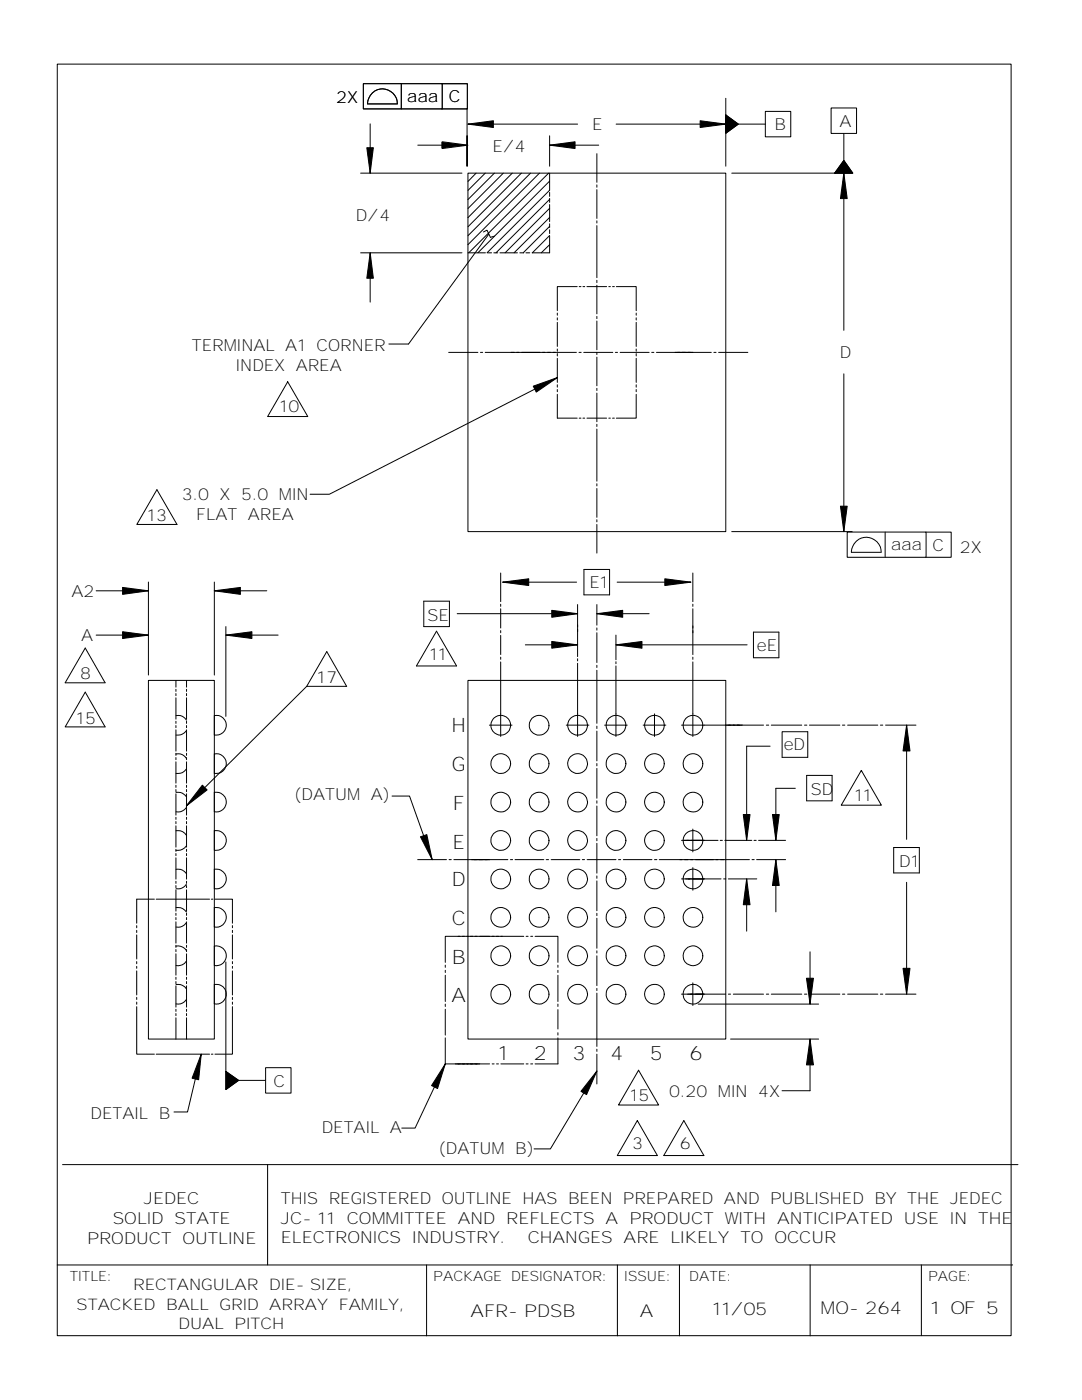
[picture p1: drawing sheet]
<svg xmlns="http://www.w3.org/2000/svg" width="216mm" height="279mm" viewBox="0 0 216 279" stroke-linecap="round" stroke-linejoin="round" font-family="sans-serif">
<g fill="none" stroke="#000" stroke-width=".2">
<path d="M11.4 12.8h190.4v253.8h-190.4zM72.5 16.7h15.7v5h-15.7zM80.1 16.7v5M88.2 16.7h5.1v5h-5.1M144.8 19.6v13.6M72 34.6h20.2M73.2 29.5h1.3l-.6 5.1zM73.3 20.7a2.97 2.97 0 0 1 3-3 2.97 2.97 0 0 1 3 3M73.3 20.7h6M73.9 24.7v9.9M83.4 29h9.8M88.3 28.3l5.1 .7-5.1 .6z"/>
<path d="M93.2 21.7v11.5v-6.1M93.4 34.6h51.4v71.5h-51.4zM93.4 24.8l5-.7v1.3zM93.4 24.8h21.9M95 34.6l-1.6 1.6M96.8 34.6l-3.4 3.4M98.6 34.6l-5.2 5.2M100.4 34.6l-7 7M102.2 34.6l-8.8 8.8M104 34.6l-10.6 10.7M105.9 34.6l-12.5 12.4M107.6 34.6l-14.2 14.2"/>
<path d="M109.5 34.6l-16 15.9M109.7 29l5-.7v1.3zM109.7 39.8l-10.7 10.7M109.7 34.6v3.4l-12.5 12.5M109.7 36.1l-14.3 14.4M109.7 27.1v6.1M109.7 38.4v.8M109.7 39.6v.8M109.7 29h9.8M119.1 30.7v5.7M119.1 36.9v.5M119.1 37.8v5.8"/>
<path d="M122.9 24.8h21.9M139.7 24.1l5.1 .7-5.1 .6zM144.8 22.9l2.5 1.9-2.5 1.8zM146 34.6h24M147.3 24.8h5.4M152.7 22.2h5.1v5.1h-5.1zM165.8 21.6h5.1v5h-5.1zM168.4 32l1.8 2.6h-3.6zM168.4 34.6l.6 5h-1.3zM168.4 26.7v5.3M168.4 34.6v31.3M72 50.5h20.2"/>
<path d="M73.9 50.5l.6 5h-1.3zM73.9 50.5v9.8M93.4 50.5h3.5M96.5 46.3l.7-.4 .7 1.5 .8-.3M97.3 50.5h.8M97.5 46.7l-16 22h-3.9M98.5 50.5h.8M99.8 50.5h3.4M103.7 50.5h.8M105 50.5h.7M109.7 48.8l-1.7 1.7M109.7 47l-3.5 3.5h3.5v-3.4"/>
<path d="M109.7 45.2l-5.3 5.3M109.7 43.4l-7.1 7.1M109.7 41.6l-8.9 8.9M109.7 40.8v3.4M109.7 44.7v.7M109.7 45.9v.7M115.2 57.2h-4v4.8M115.6 57.2h.3M116.3 57.2h.4M117.1 57.2h3.9M119.1 44.1v.4M119.1 45v10.4"/>
<path d="M119.1 55.9v.5M119.1 56.9v5.7M121.5 57.2h.3M122.2 57.2h.4M123 57.2h3.9v4.8M57.4 76.2l4 6.9h-8zM89.5 70.3h5.9M95.9 70.3h.4M96.8 70.3h18.2M106.4 77.1l4.8-1.7-4.2 2.9zM111.2 75.4l-45.5 23.2h-3.8M111.2 78.7v4.8h4"/>
<path d="M111.2 62.5v.4M111.2 63.4v.5M111.2 64.3v4.8M111.2 69.7v.4M111.2 70.6v.4M111.2 71.5v4.8M111.2 76.8v.5M111.2 77.7v.5M115.5 70.3h.5M116.5 70.3h5.8M119.1 63.1v.5M119.1 64.1v5.7"/>
<path d="M119.1 70.3v.5M119.1 71.3v5.7M119.1 77.5v.4M119.1 78.5v5.7M122.8 70.3h.4M123.7 70.3h5.8M126.9 78.7v4.8h-3.9M126.9 62.5v.4M126.9 63.4v.5M126.9 64.3v4.8M126.9 69.7v.4M126.9 70.6v.4"/>
<path d="M126.9 71.5v4.8M126.9 76.8v.5M126.9 77.7v.5M130 70.3h.5M131 70.3h10.9M142.4 70.3h.5M143.4 70.3h5.8M168.4 74.6v31.5M31.3 97.7l4 7h-8zM115.6 83.5h.3M116.3 83.5h.4M117.1 83.5h3.9"/>
<path d="M119.1 84.7v.4M119.1 85.6v10.4M119.1 96.5v.5M119.1 97.5v5.7M121.5 83.5h.3M122.2 83.5h.4M19.2 117.9h10.4M24.5 117.2l5.1 .7-5.1 .7zM29.6 116.2v18.5M42.8 117.9l5.2-.7v1.4zM42.8 116.2v18.5M42.8 117.9h10.4"/>
<path d="M84.6 120h5.1v5.1h-5.1zM99.9 114.4v5.7M100.3 116.2l5.2-.7v1.4zM100.3 116.2h14.8M116.5 113.6h5.1v5.1h-5.1zM119.1 103.7v.5M119.1 104.7v5.7M123.1 116.2h14.8M132.7 115.5l5.2 .7-5.2 .7zM138.2 114.4v5.7M146 106.1h24M167.7 101h1.3l-.6 5.1z"/>
<path d="M169 106.2h15.8v5h-15.8zM169.9 110.2a2.97 2.97 0 0 1 3-3 2.97 2.97 0 0 1 2.9 3M169.9 110.2h5.9M176.6 106.2v5M184.7 106.2h5.1v5h-5.1M17 138.1l4 7h-8zM17 129.3l4 7h-8zM19.2 126.7h10.4M24.5 126.1l5.1 .6-5.1 .7zM29.6 135.8h13.2v71.6h-13.2zM45.1 126.7l5.2-.6v1.3zM45.1 125v18"/>
<path d="M45.1 126.7h10.4M61.2 137l-24 23.8M65.2 130l4 7h-8zM87.1 126l4 6.9h-8zM91.2 122.5h24.1M93.4 135.8h51.4v71.6h-51.4zM99.9 120.6v.4M99.9 121.5v3.8M99.9 125.8v.5M99.9 126.8v3.8M99.9 131.2v.4M99.9 132.1v14.9"/>
<path d="M104.8 128.7h10.5M110.1 121.8l5.2 .7-5.2 .7zM110.1 128l5.2 .7-5.2 .7zM115.3 120.7v10.3M115.3 131.5v.4M115.3 132.4v14.6M119.1 122.5l5.2-.7v1.4zM119.1 120.7v4.1M119.1 125.3v.5M119.1 126.3v5.9M119.1 132.8v.4M119.1 133.8v10.6"/>
<path d="M119.1 122.5h10.4M122.9 128.7l5.2-.7v1.4zM122.9 126.7v5M122.9 132.1v.4M122.9 132.9v14.1M122.9 128.7h26.2M138.2 120.6v.4M138.2 121.5v9.1M138.2 131.2v.4M138.2 132.1v14.9M150.3 126.2h5.1v5.1h-5.1zM40.4 156.7l.9 .9-4.1 3.2z"/>
<path d="M42.8 150.5a1.98 1.98 0 0 1 2.4 1.9 1.98 1.98 0 0 1-2.4 2zM42.8 146.7v-3.9a1.98 1.98 0 0 1 2.4 2 1.98 1.98 0 0 1-2.4 1.9M42.8 158.1a1.98 1.98 0 0 1 2.4 2 1.98 1.98 0 0 1-2.4 1.9zM78.2 158.9h3.5l4.5 12.7M97.6 144.7h4.6M113 144.7h4.5M119.1 144.9v.5M119.1 145.9v6M119.1 152.4v.4M119.1 153.4v5.9M119.1 159.8v.5M120.6 144.7h4.6"/>
<path d="M128.3 144.7h4.6M130.6 142.5v4.5M136 144.7h16.4M152.9 144.7h.5M153.7 148.9h-4.7v18.8M153.9 144.7h6.1M156.1 146h5.1v5.1h-5.1zM158.7 157.3h-3.9v10.4M160.5 144.7h.5M161 154.7h5v5.1h-5zM161.5 144.7h6.1M168.1 144.7h.5"/>
<path d="M169.1 144.7h6.1M171.9 153.8l4 6.9h-8zM175.7 144.7h.4M176.7 144.7h6.1M180.9 144.7l.7 5.2h-1.4zM180.9 144.7v22.8M30.8 179.5h-3.5v4.7M31.2 179.5h10.6M42.2 179.5h.3M42.8 165.8a1.98 1.98 0 0 1 2.4 2 1.98 1.98 0 0 1-2.4 1.9M42.8 173.5v3.8a1.97 1.97 0 0 0 2.4-1.9 1.97 1.97 0 0 0-2.4-1.9M42.8 165.8v3.9"/>
<path d="M42.9 179.5h3.5v4.7M83.3 171.6h5.8M83.9 167l1.3-.4 1 5zM89.6 171.6h.4M90.6 171.6h10.7M101.8 171.6h.5M102.8 171.6h5.7M109 171.6h.5M110 171.6h5.7M116.2 171.6h.4M117.2 171.6h5.7M119.1 160.9v5.9"/>
<path d="M119.1 167.3v.5M119.1 168.3v6M119.1 174.8v.5M119.1 175.8v6M123.4 171.6h.5M124.4 171.6h5.7M130.6 171.6h.5M131.5 171.6h18M136 167.7h7.3M136 175.4h7.9M138.2 165.5v4.5M138.2 173.1v4.6"/>
<path d="M143.7 167.7h.4M144.4 175.4h.4M144.6 167.7h5.4M145.3 175.4h5.7M148.3 162.6h1.4l-.7 5.1zM149 175.4l.7 5.2h-1.4zM149 175.4v10.4M150.1 171.6h.4M150.5 167.7h.4M151 171.6h5.8M151.4 167.7h5.4M154.1 162.6h1.4l-.7 5.1z"/>
<path d="M154.8 171.6l.7 5.1h-1.4zM154.8 171.6v10.4M178.3 169.1h5.1v5.1h-5.1zM180.9 176.1v22.3M27.3 184.7v.5M27.3 185.7v.4M27.3 186.6v4.8M27.3 191.9v.4M27.3 192.9v.3M27.3 193.8v4.8M27.3 199v.5M27.3 200v.4"/>
<path d="M42.8 181.2a1.97 1.97 0 0 1 2.4 1.9 1.97 1.97 0 0 1-2.4 1.9zM42.8 196.5v3.8a1.97 1.97 0 0 0 2.4-1.9 1.97 1.97 0 0 0-2.4-1.9M42.8 188.8a1.97 1.97 0 0 1 2.4 2 1.97 1.97 0 0 1-2.4 1.9M42.8 188.8v3.9M45.1 192v21.8M46.4 184.7v.5M46.4 185.7v.4M46.4 186.6v4.8M46.4 191.9v.4M46.4 192.9v.3M46.4 193.8v4.8M46.4 199v.5"/>
<path d="M46.4 200v.4M88.9 192.6v.5M88.9 193.6v.5M88.9 194.6v5.3M91.4 186.9h.4M92.3 186.9h.3M93.2 186.9h11.3M93.4 186.9h-4.5v5.2M105 186.9h.4M105.9 186.9h.4M106.8 186.9h4.5v5.2M111.3 192.6v.5"/>
<path d="M111.3 193.6v.5M111.3 194.6v5.3M119.1 182.3v.4M119.1 183.3v5.9M119.1 189.8v.4M119.1 190.8v5.9M119.1 197.3v.4M119.1 198.2v10.6M136 198.4h8.8M138.2 196.1v4.6M145.3 198.4h.5M146.3 198.4h6.1"/>
<path d="M152.9 198.4h.5M153.9 198.4h6.1M160.5 198.4h.5M160.9 195.2h1.4l-.7 5.2zM161.5 198.4h6.1M161.6 190v10.4M168.1 198.4h.5M169.1 198.4h6.1M175.7 198.4h.4M176.7 198.4h6.1M180.2 193.2h1.4l-.7 5.2zM27.3 200.9v9.5h3.5"/>
<path d="M31.2 210.4h10.6M40.2 210.4l-.6 5.1-1.3-.3zM40.2 210.4l-2.8 11.5h-2.7M42.2 210.4h.3M45.1 213.8l2.5 1.8-2.5 1.8zM46.4 200.9v9.5h-3.5M47.6 215.6h5.4M53 213.1h5.1v5.1h-5.1zM88.9 212.3l-1.6 4.9-1.2-.6zM88.9 207.1v5.2h4.5M88.9 212.3l-6.1 12.8h-2.6M88.9 200.4v.5"/>
<path d="M88.9 201.4v5.2M90.9 212.3h6.8M98.2 212.3h.4M99.1 212.3h.4M99.9 212.3h4.6M105 212.3h.4M105.9 212.3h.4M111.3 207.1v5.2h-4.5M111.3 200.4v.5M111.3 201.5v3.9M111.3 206.1v.5M119.1 213.8l-2.1 4.7-1.1-.7z"/>
<path d="M119.1 213.8l-9.3 15.5h-3.2M119.1 209.4v.4M119.1 210.4v5.9M127.4 213.6l4 6.9h-8zM139.3 200.4h24M145.8 207.4h17.5M161.6 207.4l.7 5.1h-1.4zM161.6 207.4v10.3h-5.6M12.5 232.4h190.6M53.4 232.4v20M127.2 223.6l4 7h-8zM136.4 223.6l4.1 7h-8.1z"/>
<path d="M11.4 252.4h190.7M85.1 252.4v14.2M123.2 252.4v14.2M135.6 252.4v14.2M161.7 252.4v14.2M183.8 252.4v14.2"/>
<circle cx="99.9" cy="144.7" r="1.96"/>
<circle cx="99.9" cy="152.4" r="1.96"/>
<circle cx="107.6" cy="144.7" r="1.96"/>
<circle cx="107.6" cy="152.4" r="1.96"/>
<circle cx="115.3" cy="144.7" r="1.96"/>
<circle cx="115.3" cy="152.4" r="1.96"/>
<circle cx="122.9" cy="144.7" r="1.96"/>
<circle cx="122.9" cy="152.4" r="1.96"/>
<circle cx="130.6" cy="144.7" r="1.96"/>
<circle cx="130.6" cy="152.4" r="1.96"/>
<circle cx="138.3" cy="144.7" r="1.96"/>
<circle cx="138.3" cy="152.4" r="1.96"/>
<circle cx="99.9" cy="160.1" r="1.96"/>
<circle cx="99.9" cy="167.7" r="1.96"/>
<circle cx="99.9" cy="175.4" r="1.96"/>
<circle cx="107.6" cy="160.1" r="1.96"/>
<circle cx="107.6" cy="167.7" r="1.96"/>
<circle cx="107.6" cy="175.4" r="1.96"/>
<circle cx="115.3" cy="160.1" r="1.96"/>
<circle cx="115.3" cy="167.7" r="1.96"/>
<circle cx="115.3" cy="175.4" r="1.96"/>
<circle cx="122.9" cy="160.1" r="1.96"/>
<circle cx="122.9" cy="167.7" r="1.96"/>
<circle cx="122.9" cy="175.4" r="1.96"/>
<circle cx="130.6" cy="160.1" r="1.96"/>
<circle cx="130.6" cy="167.7" r="1.96"/>
<circle cx="130.6" cy="175.4" r="1.96"/>
<circle cx="138.3" cy="160.1" r="1.96"/>
<circle cx="138.3" cy="167.7" r="1.96"/>
<circle cx="138.3" cy="175.4" r="1.96"/>
<circle cx="99.9" cy="198.4" r="1.96"/>
<circle cx="99.9" cy="183.1" r="1.96"/>
<circle cx="99.9" cy="190.7" r="1.96"/>
<circle cx="107.6" cy="198.4" r="1.96"/>
<circle cx="107.6" cy="183.1" r="1.96"/>
<circle cx="107.6" cy="190.7" r="1.96"/>
<circle cx="115.3" cy="198.4" r="1.96"/>
<circle cx="115.3" cy="183.1" r="1.96"/>
<circle cx="115.3" cy="190.7" r="1.96"/>
<circle cx="122.9" cy="198.4" r="1.96"/>
<circle cx="122.9" cy="183.1" r="1.96"/>
<circle cx="122.9" cy="190.7" r="1.96"/>
<circle cx="130.6" cy="198.4" r="1.96"/>
<circle cx="130.6" cy="183.1" r="1.96"/>
<circle cx="130.6" cy="190.7" r="1.96"/>
<circle cx="138.3" cy="198.4" r="1.96"/>
<circle cx="138.3" cy="183.1" r="1.96"/>
<circle cx="138.3" cy="190.7" r="1.96"/>
</g>
<g fill="#000">
<path d="M73.2 29.5h1.3l-.6 5.1zM88.1 28.3l5.1 .7-5.1 .6zM93.4 24.8l5-.7v1.3zM109.7 29l5-.7v1.3zM144.8 22.9l2.5 1.9-2.5 1.8zM139.7 24.1l5.1 .7-5.1 .6zM168.4 34.6l.6 5h-1.3zM168.4 32l1.8 2.6h-3.6zM73.9 50.5l.6 5h-1.3zM106.4 77.1l4.8-1.7-4.2 2.9zM24.5 117.2l5.1 .7-5.1 .7zM42.8 117.9l5.2-.7v1.4z"/>
<path d="M100.3 116.2l5.2-.7v1.4zM132.7 115.5l5.2 .7-5.2 .7zM167.7 101h1.3l-.6 5.1zM24.5 126.1l5.1 .6-5.1 .7zM45.1 126.7l5.2-.6v1.3zM110.1 121.8l5.2 .7-5.2 .7zM110.1 128l5.2 .7-5.2 .7zM119.1 122.5l5.2-.7v1.4zM122.9 128.7l5.2-.7v1.4zM180.9 144.7l.7 5.2h-1.4zM40.4 156.7l.9 .9-4.1 3.2zM83.9 167l1.3-.4 1 5z"/>
<path d="M149 175.4l.7 5.2h-1.4zM148.3 162.6h1.4l-.7 5.1zM154.1 162.6h1.4l-.7 5.1zM154.8 171.6l.7 5.1h-1.4zM180.2 193.2h1.4l-.7 5.2zM40.2 210.4l-.6 5.1-1.3-.3zM45.1 213.8l2.5 1.8-2.5 1.8zM88.9 212.3l-1.6 4.9-1.2-.6zM119.1 213.8l-2.1 4.7-1.1-.7zM160.9 195.2h1.4l-.7 5.2zM161.6 207.4l.7 5.1h-1.4z"/>
</g>
<g fill="none" stroke="#000" stroke-width=".2" stroke-dasharray="4.3 .4 .4 .4 .4 .4">
<path d="M35.1 154.4a2.09 2.09 0 0 0 2.1-.9M35.1 146.7a2.09 2.09 0 0 0 2.1-.9M37.2 151.4a1.88 1.88 0 0 0-2.1-.9M37.2 143.7a1.88 1.88 0 0 0-2.1-.9M37.2 159a1.92 1.92 0 0 0-2.1-.8M35.1 169.7a2.09 2.09 0 0 0 2.1-.9M35.1 162a1.94 1.94 0 0 0 2.1-.8M35.1 177.4a1.89 1.89 0 0 0 2.1-.9M37.2 166.7a1.88 1.88 0 0 0-2.1-.9M37.2 174.4a1.92 1.92 0 0 0-2.1-.9M35.1 185a1.89 1.89 0 0 0 2.1-.9M35.1 192.7a2.09 2.09 0 0 0 2.1-.9"/>
<path d="M37.2 182a1.92 1.92 0 0 0-2.1-.8M37.2 197.4a1.92 1.92 0 0 0-2.1-.9M37.2 189.7a1.92 1.92 0 0 0-2.1-.8M35.1 207.4v-71.6M35.1 200.4a1.89 1.89 0 0 0 2.1-.9M37.2 207.4v-71.6"/>
</g>
<g font-size="4">
<text x="90.1" y="146.1">H</text>
<text x="90.2" y="153.8">G</text>
<text x="90.4" y="161.6">F</text>
<text x="90.3" y="169.4">E</text>
<text x="90.2" y="176.8">D</text>
<text x="90.2" y="184.5">C</text>
<text x="90.2" y="192.3">B</text>
<text x="90.1" y="200.1">A</text>
<text x="99.4" y="211.5">1</text>
<text x="106.5" y="211.5">2</text>
<text x="114.2" y="211.5">3</text>
<text x="121.8" y="211.5">4</text>
<text x="129.7" y="211.5">5</text>
<text x="137.6" y="211.5">6</text>
</g>
<g font-size="3.5">
<text x="93.9" y="262.9">AFR-PDSB</text>
<text x="127.6" y="262.9">A</text>
<text x="142.1" y="262.5">11/05</text>
<text x="163.7" y="262.3">MO-264</text>
<text x="185.6" y="262.3">1 OF 5</text>
</g>
<g font-size="3.3">
<text x="67.1" y="20.6">2X</text>
<text x="81.3" y="20.3">aaa</text>
<text x="89.6" y="20.5">C</text>
<text x="118.1" y="25.9">E</text>
<text x="154.5" y="26">B</text>
<text x="167.5" y="25.4">A</text>
<text x="98.3" y="30.3">E/4</text>
<text x="71" y="44.1">D/4</text>
<text x="38.3" y="70.1">TERMINAL A1 CORNER</text>
<text x="167.6" y="71.5">D</text>
<text x="47.1" y="74.1">INDEX AREA</text>
<text x="55.8" y="82.3">10</text>
<text x="36.3" y="99.8">3.0 X 5.0 MIN</text>
<text x="29.4" y="103.9">13</text>
<text x="39.2" y="103.8">FLAT AREA</text>
<text x="177.8" y="109.8">aaa</text>
<text x="186.1" y="109.9">C</text>
<text x="191.5" y="110.3">2X</text>
<text x="14.3" y="119">A2</text>
<text x="117.6" y="117.4">E1</text>
<text x="85.3" y="123.8">SE</text>
<text x="16.2" y="127.9">A</text>
<text x="85.7" y="131.8">11</text>
<text x="151" y="129.9">eE</text>
<text x="16" y="135.5">8</text>
<text x="63.2" y="136.3">17</text>
<text x="15.2" y="144.4">15</text>
<text x="156.4" y="149.6">eD</text>
<text x="58.6" y="159.7">(DATUM A)</text>
<text x="161.8" y="158.6">SD</text>
<text x="170.5" y="159.9">11</text>
<text x="179.4" y="173">D1</text>
<text x="54.6" y="217">C</text>
<text x="125.7" y="219.6">15</text>
<text x="133.5" y="219">0.20 MIN 4X</text>
<text x="18.1" y="223.3">DETAIL B</text>
<text x="64.2" y="226.1">DETAIL A</text>
<text x="87.5" y="230.2">(DATUM B)</text>
<text x="126.1" y="229.4">3</text>
<text x="135.6" y="229.4">6</text>
<text x="22.5" y="244.3">SOLID STATE</text>
<text x="28.7" y="240.4">JEDEC</text>
<text x="56.1" y="244.2">JC-11 COMMITTEE AND REFLECTS A PRODUCT WITH ANTICIPATED USE IN THE</text>
<text x="56.1" y="240.2">THIS REGISTERED OUTLINE HAS BEEN PREPARED AND PUBLISHED BY THE JEDEC</text>
<text x="17.4" y="248.3">PRODUCT OUTLINE</text>
<text x="56.1" y="248.1">ELECTRONICS INDUSTRY.</text>
<text x="105.3" y="248.1">CHANGES ARE LIKELY TO OCCUR</text>
</g>
<g font-size="3.2">
<text x="26.5" y="257.4">RECTANGULAR DIE-SIZE,</text>
<text x="15.3" y="261.3">STACKED BALL GRID ARRAY FAMILY,</text>
<text x="35.6" y="265.3">DUAL PITCH</text>
</g>
<g font-size="2.8">
<text x="13.9" y="255.6">TITLE:</text>
<text x="86.4" y="255.6">PACKAGE DESIGNATOR:</text>
<text x="124.6" y="255.6">ISSUE:</text>
<text x="137.5" y="255.6">DATE:</text>
<text x="185.2" y="255.6">PAGE:</text>
</g>
</svg>
